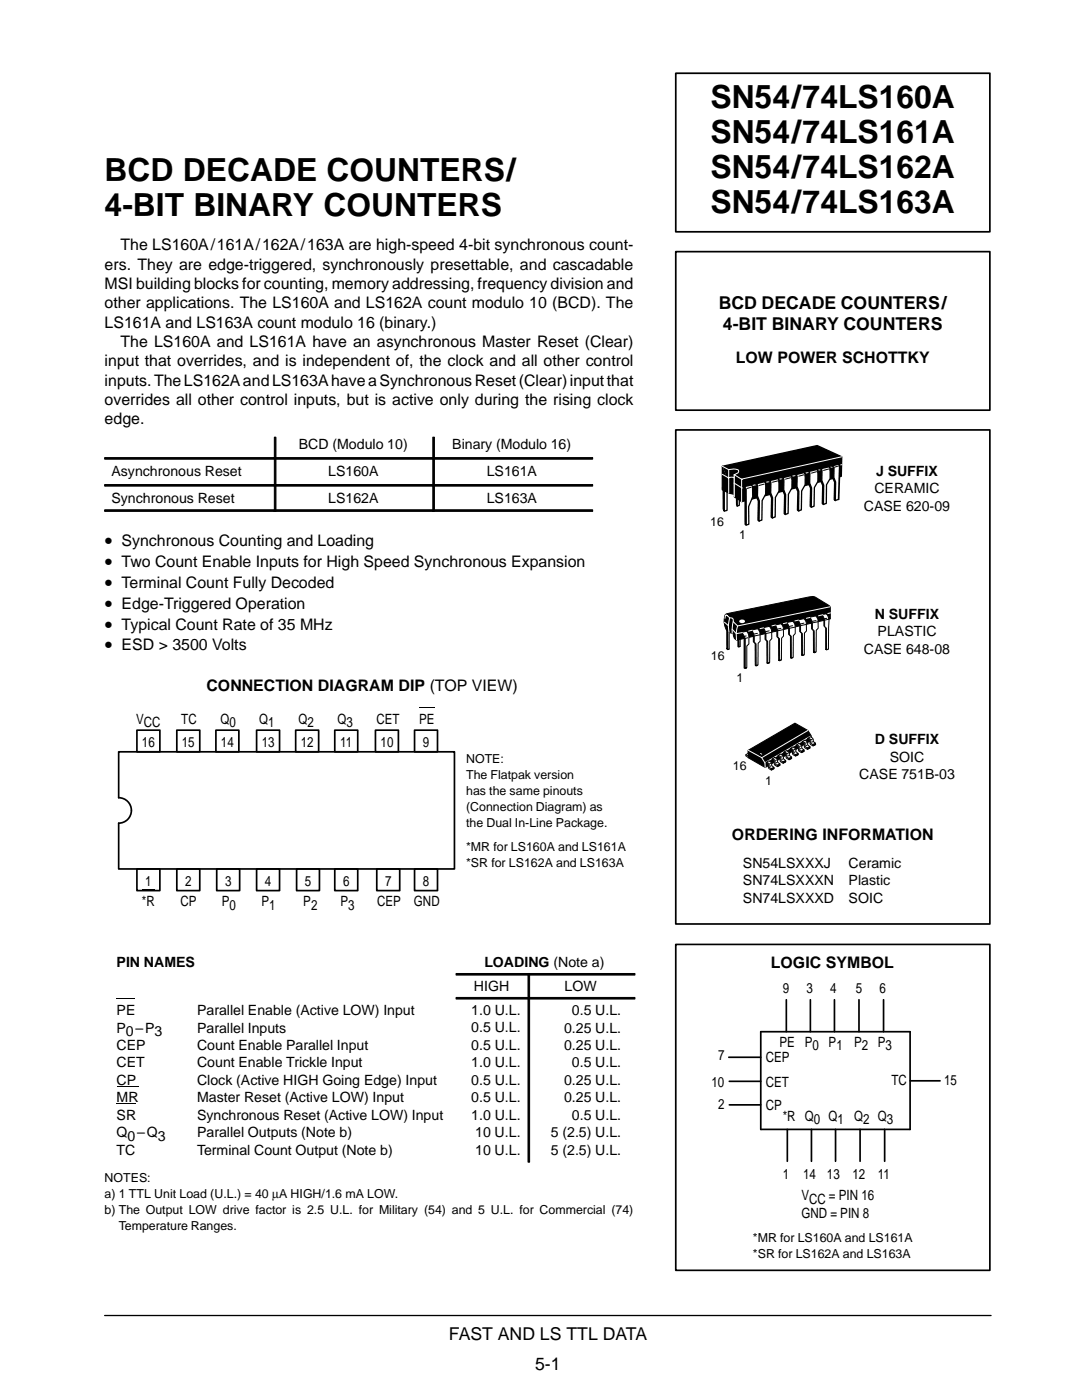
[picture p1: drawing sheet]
<svg xmlns="http://www.w3.org/2000/svg" width="216mm" height="279mm" viewBox="0 0 216 279" stroke-linecap="round" stroke-linejoin="round" font-family="sans-serif">
<path d="M20.9 262.5h176.9" fill="none" stroke="#000" stroke-width=".26"/>
<g fill="#000" stroke="#000" stroke-width=".2">
<path d="M20.9 91.3h33.8v.3h-33.8z" fill-rule="evenodd"/>
<path d="M20.9 96.7h33.8v.3h-33.8z" fill-rule="evenodd"/>
<path d="M54.7 87.2h.4v4.1h-.4z" fill-rule="evenodd"/>
<path d="M54.7 91.3h.4v5.4h-.4z" fill-rule="evenodd"/>
<path d="M54.7 91.3h31.6v.3h-31.6z" fill-rule="evenodd"/>
<path d="M54.7 96.7h.4v5.4h-.4z" fill-rule="evenodd"/>
<path d="M54.7 96.7h31.6v.3h-31.6z" fill-rule="evenodd"/>
<path d="M86.4 87.2h.3v4.1h-.3z" fill-rule="evenodd"/>
<path d="M86.4 91.3h.3v5.4h-.3z" fill-rule="evenodd"/>
<path d="M86.4 91.3h31.9v.3h-31.9z" fill-rule="evenodd"/>
<path d="M86.4 96.7h.3v5.4h-.3z" fill-rule="evenodd"/>
<path d="M86.4 96.7h31.9v.3h-31.9z" fill-rule="evenodd"/>
<path d="M20.9 101.7h33.8v.4h-33.8z" fill-rule="evenodd"/>
<path d="M54.7 101.7h31.6v.4h-31.6z" fill-rule="evenodd"/>
<path d="M86.4 101.7h31.9v.4h-31.9z" fill-rule="evenodd"/>
<path d="M91 194.3h14.3v.3h-14.3z" fill-rule="evenodd"/>
<path d="M91 199.1h14.3v.3h-14.3z" fill-rule="evenodd"/>
<path d="M105.4 194.3h.3v4.7h-.3z" fill-rule="evenodd"/>
<path d="M105.4 194.3h21.3v.3h-21.3z" fill-rule="evenodd"/>
<path d="M105.4 199.1h.3v32.8h-.3z" fill-rule="evenodd"/>
<path d="M105.4 199.1h21.3v.3h-21.3z" fill-rule="evenodd"/>
</g>
<g fill="none" stroke="#000" stroke-width=".34">
<path d="M23.7 150h67v23.4h-67v-9.1a2.54 2.54 0 0 0 2.5-2.6 2.54 2.54 0 0 0-2.5-2.5zM27.3 145.7h4.6v4.3h-4.6zM35.3 145.7h4.6v4.3h-4.6zM43.1 145.7h4.6v4.3h-4.6zM51.2 145.7h4.6v4.3h-4.6zM59 145.7h4.6v4.3h-4.6zM66.8 145.7h4.6v4.3h-4.6zM74.9 145.7h4.6v4.3h-4.6zM82.7 145.7h4.6v4.3h-4.6zM27.3 173.4h4.6v4.3h-4.6zM35.3 173.4h4.6v4.3h-4.6zM43.2 173.4h4.6v4.3h-4.6z"/>
<path d="M51.2 173.4h4.6v4.3h-4.6zM59.2 173.4h4.5v4.3h-4.5zM66.8 173.4h4.6v4.3h-4.6zM75.2 173.4h4.6v4.3h-4.6zM82.7 173.4h4.6v4.3h-4.6z"/>
</g>
<path d="M83.6 141.2h3.1M28.3 177.6h2.6M23.3 199.3h3.7M23.3 216.8h4.3M23.3 220.3h3.9" fill="none" stroke="#000" stroke-width=".2"/>
<path d="M20.9 14.6h57.3v13.2h-57.3z" fill="#fff"/>
<path d="M134.8 14.6h62.7v31.7h-62.7zM134.8 50.2h62.7v31.7h-62.7zM134.8 85.8h62.7v98.6h-62.7zM146.6 98.7v.4M147 99.4l.1 .1" fill="none" stroke="#000" stroke-width=".34"/>
<g fill="#000" stroke="#000" stroke-width=".26">
<path d="M144.1 93.1l2.5 5.6-1.1-.3-1.4-.7zM147 99.4l.1 1.6z"/>
<path d="M144.1 93.1l19-4.2 4.9 2.3-.1 3.9-19.9 5-1.4-1z" fill-rule="evenodd"/>
</g>
<path d="M147.1 99.5v1.5l.4-.1v-1.3M157.9 95.9l-1.3 .3M160.4 95.4l-1.2 .3M163 94.9l-1.3 .3M166.4 92.5l-.6 .1" fill="none" stroke="#000" stroke-width=".26"/>
<path d="M144.1 94.7l1.3 .7M144.1 93.1l1.3 .6M146.5 96.4l1.5 .9M146.5 95.4l-.5-.2-.6 .2M148.1 95.7l-1.6-1 .7-.3a.38 .38 0 0 0 .2-.4 .38 .38 0 0 0-.4-.3h-1.6v4.7M167.9 92.7l-19.9 4.7M168 91.2l-20 4.4v4.5" fill="none" stroke="#fff" stroke-width=".2"/>
<path d="M147 99.4l.1 .1v1.5z" fill="#000"/>
<path d="M167.4 93.4l-.6 .2" fill="none" stroke="#000" stroke-width=".2"/>
<g fill="#000" stroke="#000" stroke-width=".34">
<path d="M166.3 93.7l.1 1.6 .4 .9-.1 3.7-.2-.2 .1-3.5-.4-.8z" fill-rule="evenodd"/>
<path d="M148.4 97.1l.4 .4 .1 7.3-.2-.2v-7l-.4-.3z" fill-rule="evenodd"/>
</g>
<path d="M166 93l1.2-.4 .4 .3-.3 6.8-.6 .2v-3.7l-.3-.9v-1.9z" fill-rule="evenodd" fill="#fff"/>
<path d="M166 93l.4 .4v1.9l.3 .9v3.7l.6-.2" fill="none" stroke="#000" stroke-width=".26"/>
<path d="M166 93l1.2-.4 .4 .3-.3 6.8" fill="none" stroke="#000" stroke-width=".34"/>
<path d="M146.5 94.7v4.4" fill="none" stroke="#fff" stroke-width=".26"/>
<path d="M155.2 95.9l-.8 .2M157.9 95.3l-.9 .1" fill="none" stroke="#000" stroke-width=".2"/>
<path d="M151.1 97.3l.1 1.7 .4 1-.1 4-.2-.2 .1-3.8-.4-.9z" fill-rule="evenodd" fill="#000" stroke="#000" stroke-width=".34"/>
<path d="M150.8 96.5l1.8-.4a4.4 4.4 0 0 1-.5 3.8l-.1 3.9-.5 .2v-4l-.4-1 .1-2.1z" fill-rule="evenodd" fill="#fff"/>
<path d="M150.8 96.5l.4 .4-.1 2.1 .4 1v4l.5-.2 .1-3.9 .7-1.3v-1.8" fill="none" stroke="#000" stroke-width=".26"/>
<path d="M150.8 96.5l1.8-.4 .2 .7" fill="none" stroke="#000" stroke-width=".34"/>
<path d="M152.5 96.6l-1.1 .3" fill="none" stroke="#000" stroke-width=".2"/>
<path d="M148.5 97.1l1.4-.3 .3 .2v2.1l-.8 2v3.5l-.5 .2v-7.2z" fill-rule="evenodd" fill="#fff"/>
<path d="M148.5 97.1l1.4-.3 .3 .2v2.1l-.8 2v3.5l-.5 .2v-7.2z" fill="none" stroke="#000" stroke-width=".26"/>
<path d="M149.9 97.2l-.8 .3" fill="none" stroke="#000" stroke-width=".2"/>
<path d="M153.7 96.6l.1 1.7 .4 1v4.1l-.3-.2 .1-3.8-.4-.9z" fill-rule="evenodd" fill="#000" stroke="#000" stroke-width=".34"/>
<path d="M153.4 95.9l1.9-.4 .1 .2v2.3l-.7 1.3v3.9l-.6 .1 .1-3.9-.4-1v-2.1z" fill-rule="evenodd" fill="#fff"/>
<path d="M153.4 95.9l.2 .1M153.6 96l.2 .3v2.1l.4 1-.1 3.9 .6-.1v-3.9l.7-1.3v-1.8" fill="none" stroke="#000" stroke-width=".26"/>
<path d="M153.4 95.9l1.9-.4 .1 .7" fill="none" stroke="#000" stroke-width=".34"/>
<path d="M156.3 96l.1 1.7 .4 1v4l-.3-.2 .1-3.8-.4-.9z" fill-rule="evenodd" fill="#000" stroke="#000" stroke-width=".34"/>
<path d="M156 95.3l1.9-.4 .1 .3v2.2l-.7 1.2v3.9l-.6 .1 .1-3.9-.4-1v-2z" fill-rule="evenodd" fill="#fff"/>
<path d="M156 95.3l.4 .4v2l.4 1-.1 3.9 .6-.1v-3.9l.7-1.2v-1.8" fill="none" stroke="#000" stroke-width=".26"/>
<path d="M156 95.3l1.9-.4 .1 .7" fill="none" stroke="#000" stroke-width=".34"/>
<path d="M159 95.4l.1 1.7 .4 .9-.1 4-.2-.2v-3.7l-.4-.9z" fill-rule="evenodd" fill="#000" stroke="#000" stroke-width=".34"/>
<path d="M158.7 94.7l1.8-.4 .2 .2v2.2l-.7 1.3-.1 3.8-.6 .1 .1-3.8-.4-1 .1-2z" fill-rule="evenodd" fill="#fff"/>
<path d="M158.7 94.7l.1 .1M158.8 94.7l.3 .4-.1 2 .4 1-.1 3.8 .6-.1 .1-3.8 .7-1.3v-1.7" fill="none" stroke="#000" stroke-width=".26"/>
<path d="M158.7 94.7l1.8-.4 .2 .7" fill="none" stroke="#000" stroke-width=".34"/>
<path d="M161.5 94.8l.1 1.6 .4 1-.1 3.8-.2-.1 .1-3.7-.4-.9z" fill-rule="evenodd" fill="#000" stroke="#000" stroke-width=".34"/>
<path d="M161.2 94.1l1.9-.5 .1 .3v2.2l-.7 1.2-.1 3.7-.5 .2v-3.8l-.3-1v-2z" fill-rule="evenodd" fill="#fff"/>
<path d="M161.2 94.1l.4 .3v2l.3 1v3.8l.5-.2 .1-3.7 .7-1.2v-1.8" fill="none" stroke="#000" stroke-width=".26"/>
<path d="M161.2 94.1l1.9-.5 .1 .7" fill="none" stroke="#000" stroke-width=".34"/>
<path d="M163.9 94.2l.1 1.7 .4 .9v3.9l-.3-.2 .1-3.6-.4-.9z" fill-rule="evenodd" fill="#000" stroke="#000" stroke-width=".34"/>
<path d="M163.6 93.5l1.9-.4 .1 .3v2.1l-.7 1.2v3.8l-.6 .1 .1-3.8-.4-.9v-2z" fill-rule="evenodd" fill="#fff"/>
<path d="M145.1 98.1v3.8l-.6 .1M163.6 93.5l.4 .4v2l.4 .9-.1 3.8 .6-.1v-3.8l.7-1.2v-1.7" fill="none" stroke="#000" stroke-width=".26"/>
<path d="M163.6 93.5l1.9-.4 .1 .7" fill="none" stroke="#000" stroke-width=".34"/>
<path d="M144.3 97.3l.2 .5v4.2l-.2-.4z" fill="#000" stroke="#000" stroke-width=".26"/>
<path d="M155.2 96l-1.1 .2M157.8 95.3l-1.1 .3M160.4 94.8l-1 .2M162.9 94.1l-1 .3M165.4 93.6l-1.1 .3M167.4 93l-.9 .2M147.4 127.1v2l.3-.1" fill="none" stroke="#000" stroke-width=".2"/>
<path d="M147.4 127.1l.3 .1v1.8z" fill="#fff"/>
<path d="M145.2 125.2v4.4l.3-.1M147.4 127.1l.3 .1v1.8" fill="none" stroke="#000" stroke-width=".2"/>
<path d="M147.2 126.9l.2 .2v2h-.2z" fill-rule="evenodd" fill="#000" stroke="#000" stroke-width=".2"/>
<path d="M145.2 125.2l.3 .1v4.2z" fill="#fff"/>
<path d="M145.2 125.2l.3 .1v4.2" fill="none" stroke="#000" stroke-width=".2"/>
<g fill="#000" stroke="#000" stroke-width=".2">
<path d="M145 125.1v4.4l.2-4.3zM145.2 125.2v4.5l-.2-.2z" fill-rule="evenodd"/>
<path d="M144.7 122.7l.8-.3 16.7-3.4 .5 .2 2.6 1.5 .4 .4v2.4l-18.7 4.3-.5-.4-.2-1.1a1.43 1.43 0 0 1-1.7-1.4 3.6 3.6 0 0 1 .1-2.2z" fill-rule="evenodd"/>
<path d="M163.9 122.5l.4-.1 .3 .5 .6 2.3v4.4l-.3 .1-.1-.1v-4.3l-.4-.4a2.85 2.85 0 0 0-.5-2.4z" fill-rule="evenodd"/>
</g>
<path d="M164 122.7l.9-.2a2.72 2.72 0 0 1 .4 2.8v4.2l-.4 .2v-4.3l-.4-.4a2.83 2.83 0 0 0-.5-2.3z" fill-rule="evenodd" fill="#fff"/>
<path d="M164.9 129.6v-4.2l-.4-.4a2.83 2.83 0 0 0-.5-2.3l.9-.2a2.72 2.72 0 0 1 .4 2.8v4.2l-.4 .2" fill="none" stroke="#000" stroke-width=".2"/>
<path d="M161.4 123.1l1.2-.2 .4 .6 .1 1.8-.4 .4 .1 4.5-.3 .1-.2-.1v-4.3l-.4-.4a2.96 2.96 0 0 0-.5-2.4z" fill-rule="evenodd" fill="#000" stroke="#000" stroke-width=".2"/>
<path d="M161.6 123.2l1.2-.3 .4 .7 .1 1.8-.4 .4-.1 4.3-.3 .1v-4.3l-.4-.4a2.95 2.95 0 0 0-.5-2.3z" fill-rule="evenodd" fill="#fff"/>
<path d="M162.5 130.2v-4.3l-.4-.4a2.95 2.95 0 0 0-.5-2.3l1.2-.3 .4 .7 .1 1.8-.4 .4-.1 4.3-.3 .1" fill="none" stroke="#000" stroke-width=".2"/>
<path d="M159 123.7l1.3-.3a2.46 2.46 0 0 1 .4 2.5l-.3 .4v4.4l-.3 .1-.1-.1-.1-4.3-.3-.4a2.83 2.83 0 0 0-.6-2.3z" fill-rule="evenodd" fill="#000" stroke="#000" stroke-width=".2"/>
<path d="M159.2 123.7l1.2-.2 .5 .6v1.8l-.4 .4v4.3l-.4 .2v-4.3l-.4-.4a2.97 2.97 0 0 0-.5-2.4z" fill-rule="evenodd" fill="#fff"/>
<path d="M160.1 130.7v-4.2l-.4-.4a2.97 2.97 0 0 0-.5-2.4l1.2-.2 .5 .6v1.8l-.4 .4v4.3l-.4 .2" fill="none" stroke="#000" stroke-width=".2"/>
<path d="M156.8 124.2l1.2-.3 .5 .7v1.8l-.4 .4 .1 4.5-.3 .1-.2-.1v-4.4l-.3-.3a3.1 3.1 0 0 0-.6-2.4z" fill-rule="evenodd" fill="#000" stroke="#000" stroke-width=".2"/>
<path d="M157 124.2l1.2-.2a2.46 2.46 0 0 1 .5 2.4l-.4 .5v4.3l-.4 .1v-4.3l-.4-.4a2.85 2.85 0 0 0-.5-2.4z" fill-rule="evenodd" fill="#fff"/>
<path d="M157.9 131.3v-4.3l-.4-.4a2.85 2.85 0 0 0-.5-2.4l1.2-.2a2.46 2.46 0 0 1 .5 2.4l-.4 .5v4.3l-.4 .1" fill="none" stroke="#000" stroke-width=".2"/>
<path d="M154.5 124.7l1.2-.3 .4 .7 .1 1.8-.4 .4 .1 4.5-.4 .1-.1-.1v-4.4l-.4-.3a3.1 3.1 0 0 0-.5-2.4z" fill-rule="evenodd" fill="#000" stroke="#000" stroke-width=".2"/>
<path d="M154.6 124.7l1.3-.2 .4 .6v1.8l-.3 .5-.1 4.3-.4 .1v-4.3l-.3-.4a3.1 3.1 0 0 0-.6-2.4z" fill-rule="evenodd" fill="#fff"/>
<path d="M155.6 131.8l-.1-4.3-.3-.4a3.1 3.1 0 0 0-.6-2.4l1.3-.2 .4 .6v1.8l-.3 .5-.1 4.3-.4 .1" fill="none" stroke="#000" stroke-width=".2"/>
<path d="M152.1 125.2l1.2-.3a2.54 2.54 0 0 1 .5 2.5l-.4 .4 .1 4.5-.3 .1-.2-.1v-4.3l-.3-.4a2.86 2.86 0 0 0-.6-2.4z" fill-rule="evenodd" fill="#000" stroke="#000" stroke-width=".2"/>
<path d="M152.3 125.3l1.2-.3 .4 .7 .1 1.8-.4 .4v4.3l-.4 .1v-4.3l-.4-.4a3.1 3.1 0 0 0-.5-2.3z" fill-rule="evenodd" fill="#fff"/>
<path d="M153.2 132.3v-4.3l-.4-.4a3.1 3.1 0 0 0-.5-2.3l1.2-.3 .4 .7 .1 1.8-.4 .4v4.3l-.4 .1" fill="none" stroke="#000" stroke-width=".2"/>
<path d="M149.8 125.7l1.2-.3a2.48 2.48 0 0 1 .5 2.5l-.4 .4 .1 4.5-.3 .1-.2-.1v-4.4l-.4-.3a2.84 2.84 0 0 0-.5-2.4z" fill-rule="evenodd" fill="#000" stroke="#000" stroke-width=".2"/>
<path d="M149.9 125.7l1.3-.2 .4 .7 .1 1.8-.4 .4-.1 4.3-.3 .1v-4.3l-.4-.4a2.94 2.94 0 0 0-.6-2.4z" fill-rule="evenodd" fill="#fff"/>
<path d="M150.9 132.8v-4.3l-.4-.4a2.94 2.94 0 0 0-.6-2.4l1.3-.2 .4 .7 .1 1.8-.4 .4-.1 4.3-.3 .1" fill="none" stroke="#000" stroke-width=".2"/>
<path d="M147.7 126.3l1.1-.3a2.44 2.44 0 0 1 .5 2.5l-.5 .5 .1 4.4h-.2l-.2-.1v-5.8z" fill-rule="evenodd" fill="#000" stroke="#000" stroke-width=".2"/>
<path d="M148 126.2l1-.2a2.7 2.7 0 0 1 .4 2.5l-.4 .4v4.3l-.3 .1v-5.8z" fill-rule="evenodd" fill="#fff"/>
<path d="M148.7 133.3v-5.8l-.7-1.3 1-.2a2.7 2.7 0 0 1 .4 2.5l-.4 .4v4.3l-.3 .1" fill="none" stroke="#000" stroke-width=".2"/>
<path d="M144.6 124.2l.7 .6M144.7 123.4l.2-.7 .7 .6 .6 .1 .1 .7M145.6 123.3l-.3 1.6 .2 1.3M146.1 125.6l.8 .8M146.3 124.1l-.2 2.3M146.3 124.1l.9 .8M148.1 126.2l-1.2 .3M165.6 121.1l-18.4 3.8-.3 1.5 .1 1.3" fill="none" stroke="#fff" stroke-width=".2"/>
<path d="M147.6 123.8a.7 .7 0 0 1 1.1 .2 .65 .65 0 0 1-.6 .4 .65 .65 0 0 1-.6-.4z" fill-rule="evenodd" fill="#fff"/>
<g fill="none" stroke="#000" stroke-width=".2">
<path d="M148.9 126.9l-.4 .1M149.2 127.3l-.6 .1M151.1 126.4l-.8 .2M151.6 126.7l-1.1 .2M153.5 125.9l-.7 .2M154 126.2l-1.1 .2M155.8 125.4l-.7 .2M156.3 125.7l-1.1 .2M158.2 124.9l-.7 .1M158.6 125.2l-1.1 .2M160.4 124.4l-.7 .1M160.9 124.6l-1.1 .2"/>
<path d="M162.8 123.9l-.7 .1M163.2 124.1l-1.1 .2M165 123.4l-.5 .1M165.4 123.6l-.8 .2"/>
</g>
<path d="M150.1 125.8l-.7 .2M152.4 125.3l-.7 .2M154.7 124.7l-.7 .2M157 124.3l-.7 .2M159.3 123.8l-.7 .1M161.7 123.2l-.8 .2M164.2 122.7l-.9 .2M165.7 122.3l-.5 .1" fill="none" stroke="#fff" stroke-width=".2"/>
<path d="M149.3 149.8l9.3-5.5 2.6 1.5 .7 1v.9l-9.2 5.5-3.4-2z" fill-rule="evenodd" fill="#000" stroke="#000" stroke-width=".2"/>
<path d="M148.8 150.6l.4-.2v.7l-.4-.3z" fill="#fff"/>
<path d="M148.8 150.6l.4 .2M149.2 150.4l-.4 .2v.2l.4 .3" fill="none" stroke="#000" stroke-width=".2"/>
<path d="M152 151.2l.6 1.1 .1 .8M161.2 145.8l-9.2 5.4-2.7-1.5M161.7 146.9l-9.1 5.3" fill="none" stroke="#fff" stroke-width=".2"/>
<path d="M151.4 150.3a.47 .47 0 0 1 .6-.1 .47 .47 0 0 1 .2 .6l-.4-.1z" fill-rule="evenodd" fill="#fff"/>
<path d="M151.4 150.3a.47 .47 0 0 1 .6-.1 .47 .47 0 0 1 .2 .6l-.4-.1z" fill="none" stroke="#000" stroke-width=".34"/>
<path d="M152.8 152.2l.6-.4a.79 .79 0 0 1 .6 1l.4 .3v.3l-.5 .3-.5-.3-.1-.9z" fill-rule="evenodd" fill="#fff"/>
<path d="M152.8 152.2l.6-.4a.79 .79 0 0 1 .6 1l.4 .3v.3l-.5 .3-.5-.3-.1-.9zM153 152.1l.5 .3v.7l.4 .3M153.8 152.4h-.2M153.8 152.8l-.1 .1" fill="none" stroke="#000" stroke-width=".2"/>
<path d="M153.9 153.4l.5-.3v.3l-.5 .3z" fill-rule="evenodd" fill="#000" stroke="#000" stroke-width=".2"/>
<path d="M154 151.5l.6-.3a.75 .75 0 0 1 .6 .9l.4 .4v.2l-.5 .3-.5-.4-.1-.7z" fill-rule="evenodd" fill="#fff"/>
<path d="M154 151.5l.6-.3a.75 .75 0 0 1 .6 .9l.4 .4v.2l-.5 .3-.5-.4-.1-.7zM154.2 151.4l.4 .3 .1 .8 .4 .2M155 151.7l-.2 .1M155 152.2l-.1 .1" fill="none" stroke="#000" stroke-width=".2"/>
<path d="M155.1 152.7l.5-.2v.2l-.5 .3z" fill-rule="evenodd" fill="#000" stroke="#000" stroke-width=".2"/>
<path d="M155.2 150.8l.5-.3a.8 .8 0 0 1 .6 .9l.5 .4v.2l-.5 .3-.6-.3-.1-.8z" fill-rule="evenodd" fill="#fff"/>
<path d="M155.2 150.8l.5-.3a.8 .8 0 0 1 .6 .9l.5 .4v.2l-.5 .3-.6-.3-.1-.8zM155.3 150.8l.5 .3v.6l.4 .3M156.1 151l-.2 .1M156.2 151.5l-.2 .1" fill="none" stroke="#000" stroke-width=".2"/>
<path d="M156.2 152l.6-.2v.2l-.5 .3z" fill-rule="evenodd" fill="#000" stroke="#000" stroke-width=".2"/>
<path d="M156.4 150.1l.5-.3a.78 .78 0 0 1 .6 .9l.4 .4 .1 .3-.6 .2-.5-.3-.1-.8z" fill-rule="evenodd" fill="#fff"/>
<path d="M156.4 150.1l.5-.3a.78 .78 0 0 1 .6 .9l.4 .4 .1 .3-.6 .2-.5-.3-.1-.8zM156.5 150.1l.5 .3v.6l.4 .3M157.3 150.3l-.2 .1M157.3 150.8l-.1 .1" fill="none" stroke="#000" stroke-width=".2"/>
<path d="M157.4 151.3l.5-.2 .1 .3-.6 .2z" fill-rule="evenodd" fill="#000" stroke="#000" stroke-width=".2"/>
<path d="M157.7 149.4l.5-.3a.77 .77 0 0 1 .6 .9l.4 .4 .1 .2-.6 .3-.5-.4-.1-.7z" fill-rule="evenodd" fill="#fff"/>
<path d="M157.7 149.4l.5-.3a.77 .77 0 0 1 .6 .9l.4 .4 .1 .2-.6 .3-.5-.4-.1-.7zM157.8 149.3l.5 .3v.7l.4 .3M158.6 149.6l-.2 .1M158.6 150.1l-.1 .1" fill="none" stroke="#000" stroke-width=".2"/>
<path d="M158.7 150.6l.5-.2 .1 .2-.6 .3z" fill-rule="evenodd" fill="#000" stroke="#000" stroke-width=".2"/>
<path d="M158.8 148.7l.6-.3a.78 .78 0 0 1 .6 .9l.4 .4v.2l-.5 .3-.5-.4-.1-.8z" fill-rule="evenodd" fill="#fff"/>
<path d="M158.8 148.7l.6-.3a.78 .78 0 0 1 .6 .9l.4 .4v.2l-.5 .3-.5-.4-.1-.8zM159 148.7l.5 .3v.6l.4 .3M159.8 148.9l-.2 .1M159.8 149.4l-.1 .1" fill="none" stroke="#000" stroke-width=".2"/>
<path d="M159.9 149.9l.5-.2v.2l-.5 .3z" fill-rule="evenodd" fill="#000" stroke="#000" stroke-width=".2"/>
<path d="M160 148.1l.6-.4a.78 .78 0 0 1 .6 1l.4 .3v.3l-.5 .2-.5-.3-.2-.9z" fill-rule="evenodd" fill="#fff"/>
<path d="M160 148.1l.6-.4a.78 .78 0 0 1 .6 1l.4 .3v.3l-.5 .2-.5-.3-.2-.9zM160.2 148l.4 .3v.6l.5 .4M161 148.2l-.2 .1M161 148.7l-.2 .1" fill="none" stroke="#000" stroke-width=".2"/>
<path d="M161.1 149.3l.5-.3v.3l-.5 .2z" fill-rule="evenodd" fill="#000" stroke="#000" stroke-width=".2"/>
<path d="M161.1 147.4l.6-.4a.78 .78 0 0 1 .6 1l.4 .3v.3l-.5 .3-.5-.4-.1-.9z" fill-rule="evenodd" fill="#fff"/>
<path d="M161.1 147.4l.6-.4a.78 .78 0 0 1 .6 1l.4 .3v.3l-.5 .3-.5-.4-.1-.9zM161.3 147.3l.5 .3v.6l.4 .4M162.1 147.5l-.2 .1M162.1 148l-.1 .1" fill="none" stroke="#000" stroke-width=".2"/>
<path d="M162.2 148.6l.5-.3v.3l-.5 .3z" fill-rule="evenodd" fill="#000" stroke="#000" stroke-width=".2"/>
<g fill="none" stroke="#000" stroke-width=".34">
<path d="M134.8 188.5h62.7v65h-62.7zM156.9 199.5v6.4M161.7 199.5v6.4M166.5 199.5v6.4M171.4 199.5v6.4M176.3 199.5v6.4M145.4 211h6.4M145.5 215.8h6.3M151.8 205.9h29.8v19.5h-29.8zM181.6 215.7h6M145.5 220.5h6.3M157.1 225.4v6.4"/>
<path d="M161.9 225.4v6.4M166.7 225.4v6.4M171.6 225.4v6.4M176.5 225.4v6.4"/>
</g>
<g font-size="6.3">
<text x="141.8" y="21.5">SN54/74LS160A</text>
<text x="141.8" y="28.5">SN54/74LS161A</text>
<text x="141.8" y="35.5">SN54/74LS162A</text>
<text x="20.9" y="36.2">BCD DECADE COUNTERS/</text>
<text x="20.9" y="43.2">4-BIT BINARY COUNTERS</text>
<text x="141.8" y="42.6">SN54/74LS163A</text>
</g>
<g font-size="3.5">
<text x="143.4" y="61.7">BCD DECADE COUNTERS/</text>
<text x="144.2" y="65.9">4-BIT BINARY COUNTERS</text>
<text x="20.9" y="108.9">• Synchronous Counting and Loading</text>
<text x="20.9" y="113.1">• Two Count Enable Inputs for High Speed Synchronous Expansion</text>
<text x="20.9" y="117.3">• Terminal Count Fully Decoded</text>
<text x="20.9" y="121.5">• Edge-Triggered Operation</text>
<text x="20.9" y="125.6">• Typical Count Rate of 35 MHz</text>
<text x="20.9" y="129.8">• ESD &gt; 3500 Volts</text>
<text x="89.6" y="267.5">FAST AND LS TTL DATA</text>
<text x="106.8" y="273.4">5-1</text>
</g>
<g font-size="3.2">
<text x="20.9" y="53.8">ers. They are edge-triggered, synchronously presettable, and cascadable</text>
<text x="24" y="49.9">The LS160A/161A/162A/163A are high-speed 4-bit synchronous count-</text>
<text x="20.9" y="57.7">MSI building blocks for counting, memory addressing, frequency division and</text>
<text x="20.9" y="61.5">other applications. The LS160A and LS162A count modulo 10 (BCD). The</text>
<text x="20.9" y="65.4">LS161A and LS163A count modulo 16 (binary.)</text>
<text x="24" y="69.2">The LS160A and LS161A have an asynchronous Master Reset (Clear)</text>
<text x="20.9" y="73.1">input that overrides, and is independent of, the clock and all other control</text>
<text x="20.9" y="77">inputs. The LS162A and LS163A have a Synchronous Reset (Clear) input that</text>
<text x="146.8" y="72.4">LOW POWER SCHOTTKY</text>
<text x="20.9" y="80.8">overrides all other control inputs, but is active only during the rising clock</text>
<text x="20.9" y="84.7">edge.</text>
<text x="41.2" y="137.9">CONNECTION DIAGRAM DIP (TOP VIEW)</text>
<text x="146.1" y="167.6">ORDERING INFORMATION</text>
<text x="153.8" y="193.2">LOGIC SYMBOL</text>
</g>
<g font-size="2.8">
<text x="59.6" y="89.7">BCD (Modulo 10)</text>
<text x="90.2" y="89.7">Binary (Modulo 16)</text>
<text x="22.2" y="95.1">Asynchronous Reset</text>
<text x="65.5" y="95.1">LS160A</text>
<text x="97.1" y="95.1">LS161A</text>
<text x="174.8" y="95">J SUFFIX</text>
<text x="22.2" y="100.4">Synchronous Reset</text>
<text x="65.5" y="100.4">LS162A</text>
<text x="97.1" y="100.4">LS163A</text>
<text x="172.4" y="102">CASE 620-09</text>
<text x="174.5" y="98.5">CERAMIC</text>
<text x="174.6" y="123.5">N SUFFIX</text>
<text x="172.4" y="130.5">CASE 648-08</text>
<text x="175.1" y="127">PLASTIC</text>
<text x="27.1" y="144.4">VCC</text>
<text x="28.3" y="149.1">16</text>
<text x="36.2" y="144.4">TC</text>
<text x="36.3" y="149.1">15</text>
<text x="44" y="144.4">Q0</text>
<text x="44.1" y="149.1">14</text>
<text x="51.7" y="144.4">Q1</text>
<text x="52.2" y="149.1">13</text>
<text x="59.6" y="144.4">Q2</text>
<text x="60" y="149.1">12</text>
<text x="67.4" y="144.4">Q3</text>
<text x="67.9" y="149.1">11</text>
<text x="75.1" y="144.4">CET</text>
<text x="75.9" y="149.1">10</text>
<text x="83.6" y="144.4">PE</text>
<text x="84.4" y="149.1">9</text>
<text x="174.6" y="148.6">D SUFFIX</text>
<text x="171.5" y="155.5">CASE 751B-03</text>
<text x="177.5" y="152">SOIC</text>
<text x="148.2" y="173.1">SN54LSXXXJ</text>
<text x="169.3" y="173.1">Ceramic</text>
<text x="29" y="176.8">1</text>
<text x="36.9" y="176.8">2</text>
<text x="44.9" y="176.8">3</text>
<text x="52.9" y="176.8">4</text>
<text x="60.8" y="176.8">5</text>
<text x="68.4" y="176.8">6</text>
<text x="76.8" y="176.9">7</text>
<text x="84.4" y="176.8">8</text>
<text x="148.2" y="176.6">SN74LSXXXN</text>
<text x="169.3" y="176.6">Plastic</text>
<text x="28.3" y="180.8">*R</text>
<text x="36" y="180.8">CP</text>
<text x="44.2" y="180.8">P0</text>
<text x="52.2" y="180.8">P1</text>
<text x="60.5" y="180.8">P2</text>
<text x="68" y="180.8">P3</text>
<text x="75.3" y="180.8">CEP</text>
<text x="82.6" y="180.8">GND</text>
<text x="148.2" y="180.1">SN74LSXXXD</text>
<text x="169.3" y="180.1">SOIC</text>
<text x="23.3" y="193">PIN NAMES</text>
<text x="94.6" y="197.8">HIGH</text>
<text x="96.6" y="193">LOADING (Note a)</text>
<text x="112.7" y="197.8">LOW</text>
<text x="23.3" y="202.6">PE</text>
<text x="39.3" y="202.6">Parallel Enable (Active LOW) Input</text>
<text x="94" y="202.6">1.0 U.L.</text>
<text x="114.1" y="202.6">0.5 U.L.</text>
<text x="156.2" y="198.1">9</text>
<text x="160.9" y="198.1">3</text>
<text x="165.7" y="198.1">4</text>
<text x="170.8" y="198.1">5</text>
<text x="175.5" y="198.1">6</text>
<text x="23.3" y="209.6">CEP</text>
<text x="23.3" y="206.1">P0–P3</text>
<text x="39.3" y="206.1">Parallel Inputs</text>
<text x="39.3" y="209.6">Count Enable Parallel Input</text>
<text x="94" y="206.1">0.5 U.L.</text>
<text x="94" y="209.6">0.5 U.L.</text>
<text x="112.6" y="206.1">0.25 U.L.</text>
<text x="112.6" y="209.6">0.25 U.L.</text>
<text x="155.5" y="208.9">PE</text>
<text x="160.6" y="208.9">P0 P1</text>
<text x="170.4" y="208.9">P2 P3</text>
<text x="23.3" y="213">CET</text>
<text x="39.3" y="213">Count Enable Trickle Input</text>
<text x="94" y="213">1.0 U.L.</text>
<text x="114.1" y="213">0.5 U.L.</text>
<text x="143.3" y="211.5">7</text>
<text x="152.8" y="211.9">CEP</text>
<text x="23.3" y="216.5">CP</text>
<text x="23.3" y="220">MR</text>
<text x="39.3" y="216.5">Clock (Active HIGH Going Edge) Input</text>
<text x="39.3" y="220">Master Reset (Active LOW) Input</text>
<text x="94" y="216.5">0.5 U.L.</text>
<text x="94" y="220">0.5 U.L.</text>
<text x="112.6" y="216.5">0.25 U.L.</text>
<text x="112.6" y="220">0.25 U.L.</text>
<text x="141.9" y="217">10</text>
<text x="143.3" y="221.4">2</text>
<text x="152.8" y="216.9">CET</text>
<text x="152.8" y="221.6">CP</text>
<text x="177.9" y="216.6">TC</text>
<text x="188.4" y="216.6">15</text>
<text x="23.3" y="223.5">SR</text>
<text x="23.3" y="227">Q0–Q3</text>
<text x="39.3" y="223.5">Synchronous Reset (Active LOW) Input</text>
<text x="39.3" y="227">Parallel Outputs (Note b)</text>
<text x="94" y="223.5">1.0 U.L.</text>
<text x="94.8" y="227">10 U.L.</text>
<text x="109.9" y="227">5 (2.5) U.L.</text>
<text x="114.1" y="223.5">0.5 U.L.</text>
<text x="156.2" y="223.7">*R Q0 Q1</text>
<text x="170.4" y="223.7">Q2 Q3</text>
<text x="23.3" y="230.5">TC</text>
<text x="39.3" y="230.5">Terminal Count Output (Note b)</text>
<text x="94.8" y="230.5">10 U.L.</text>
<text x="109.9" y="230.5">5 (2.5) U.L.</text>
<text x="156.2" y="235.2">1</text>
<text x="159.9" y="239.5">VCC = PIN 16</text>
<text x="160.3" y="235.2">14</text>
<text x="165" y="235.2">13</text>
<text x="170.1" y="235.2">12</text>
<text x="175.2" y="235.2">11</text>
<text x="159.9" y="243">GND = PIN 8</text>
</g>
<g font-size="2.5">
<text x="141.7" y="104.9">16</text>
<text x="147.5" y="107.6">1</text>
<text x="141.9" y="131.7">16</text>
<text x="146.9" y="136.1">1</text>
<text x="93" y="152.3">NOTE:</text>
<text x="93" y="155.5">The Flatpak version</text>
<text x="146.2" y="153.7">16</text>
<text x="93" y="158.7">has the same pinouts</text>
<text x="93" y="161.8">(Connection Diagram) as</text>
<text x="152.7" y="156.7">1</text>
<text x="93" y="165">the Dual In-Line Package.</text>
<text x="93" y="169.9">*MR for LS160A and LS161A</text>
<text x="93" y="173.1">*SR for LS162A and LS163A</text>
<text x="20.9" y="235.9">NOTES:</text>
<text x="20.9" y="239.1">a) 1 TTL Unit Load (U.L.) = 40 µA HIGH/1.6 mA LOW.</text>
<text x="20.9" y="242.2">b) The Output LOW drive factor is 2.5 U.L. for Military (54) and 5 U.L. for Commercial (74)</text>
<text x="23.7" y="245.4">Temperature Ranges.</text>
<text x="150.2" y="247.9">*MR for LS160A and LS161A</text>
<text x="150.2" y="251.1">*SR for LS162A and LS163A</text>
</g>
</svg>
